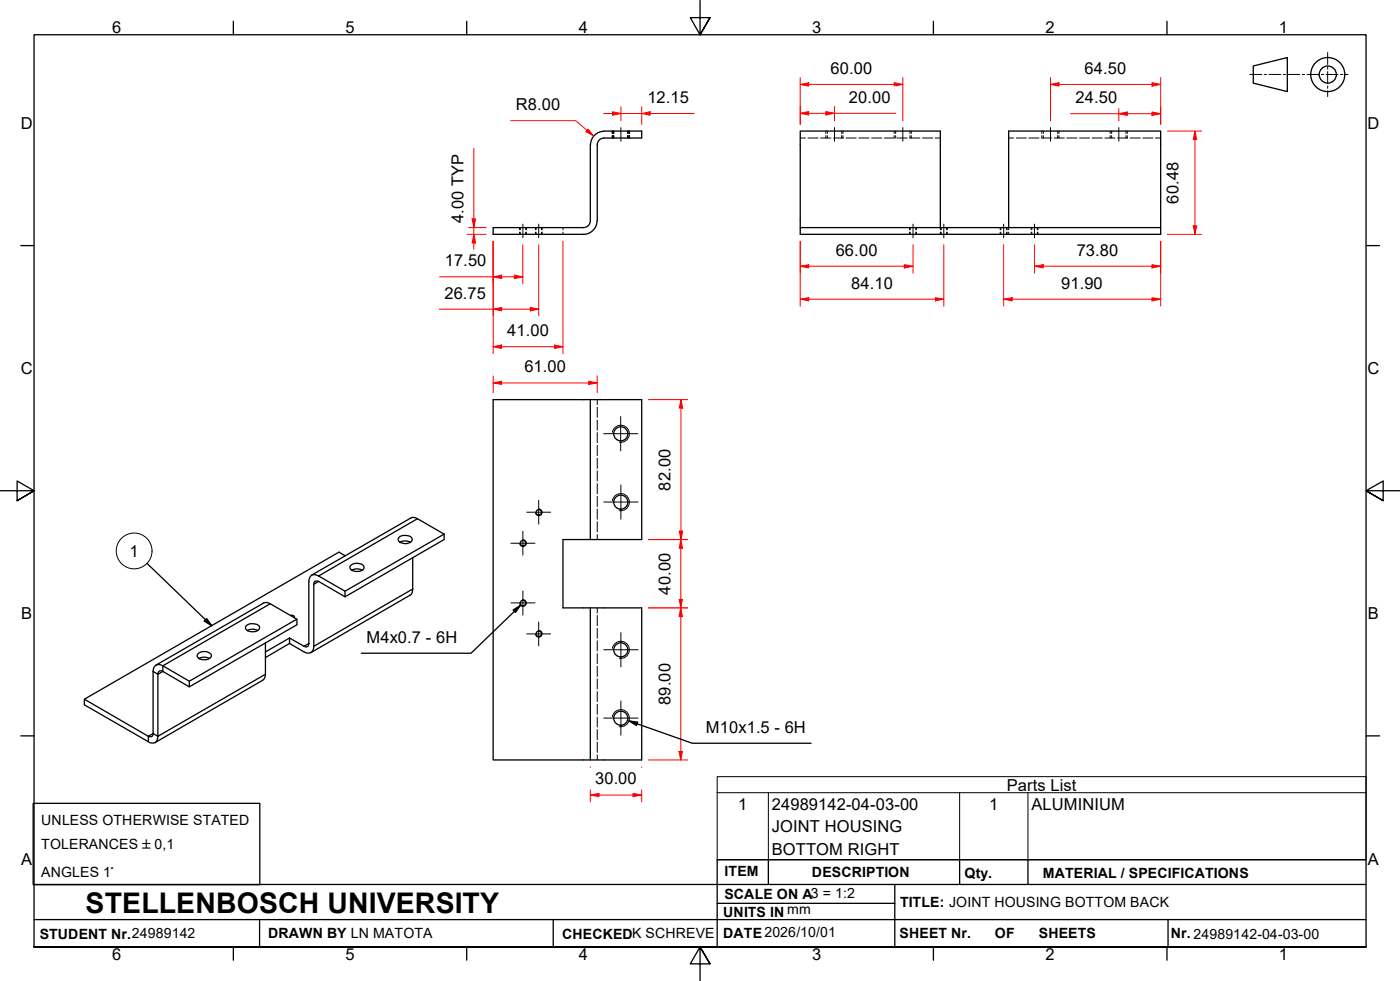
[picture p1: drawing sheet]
<svg xmlns="http://www.w3.org/2000/svg" width="410mm" height="287mm" viewBox="0 0 410 287" stroke-linecap="round" stroke-linejoin="round" font-family="sans-serif">
<!-- layer: Hidden Edges(ISO) -->
<g fill="none" stroke="#000" stroke-width=".29">
<path d="M179.3 38.4v.7M179.3 39.7v.7M179.6 38.4v.7M179.6 39.7v.7M179.7 38.4v.7M179.7 39.7v.7M183.8 38.4v.7M183.8 39.7v.7M183.9 38.4v.7M183.9 39.7v.7M184.3 38.4v.7M184.3 39.7v.7"/>
<path d="M241.8 38.4v.7M241.8 39.7v.7M242.3 38.4v.7M242.3 39.7v.7M246.4 38.4v.7M246.4 39.7v.7M246.8 38.4v.7M246.8 39.7v.7M261.8 39.7l.1 .7h-2.9M261.8 38.4v.7M262.3 38.4v.7M262.3 39.7v.7"/>
<path d="M266.4 38.4v.7M266.4 39.7v.7M266.8 38.4v.7M266.8 39.7v.7M305.1 38.4v.7M305.1 39.7v.7M305.5 38.4v.7M305.5 39.7v.7M309.7 38.4v.7M309.7 39.7v.7M310.1 38.4v.7M310.1 39.7v.7"/>
<path d="M325.1 38.4v.7M325.1 39.7v.7M325.5 38.4v.7M325.5 39.7v.7M329.7 38.4v.7M329.7 39.7v.7M330.1 38.4v.7M330.1 39.7v.7M234.3 40.4h1.5M236.5 40.4h3M240.3 40.4h3M244 40.4h3"/>
<path d="M247.7 40.4h3M251.5 40.4h2.9M255.2 40.4h3M262.6 40.4h3M266.4 40.4h3M270.1 40.4h3M273.8 40.4h1.5M295.3 40.4h1.5M297.6 40.4h2.9M301.2 40.4h3M305 40.4h2.9M308.7 40.4h3"/>
<path d="M312.4 40.4h2.9M316.1 40.4h2.9M319.8 40.4h3M323.5 40.4h3M327.2 40.4h3M330.9 40.4h3M334.6 40.4h3M338.3 40.4h1.6M152.1 66.6v.7M152.1 68v.6M152.3 66.6v.7M152.3 68v.6"/>
<path d="M153.9 66.6v.7M153.9 68v.6M154.1 66.6v.7M154.1 68v.6M156.8 66.6v.7M156.8 68v.6M157 66.6v.7M157 68v.6M158.6 66.6v.7M158.6 68v.6M158.7 66.6v.7M158.7 68v.6"/>
<path d="M164.8 66.6v.7M164.8 68v.6M266.3 66.6v.7M266.3 68v.6M266.5 66.6v.7M266.5 68v.6M268.2 66.6v.7M268.2 68v.6M268.4 66.6v.7M268.4 68v.6M275.3 66.6v.7M275.3 68v.6"/>
<path d="M275.4 66.6v.7M275.4 68v.6M275.6 66.6v.7M275.6 68v.6M277.2 66.6v.7M277.2 68v.6M277.4 66.6v.7M277.4 68v.6M292.9 66.6v.7M292.9 68v.6M293.1 66.6v.7M293.1 68v.6"/>
<path d="M294.7 66.6v.7M294.7 68v.6M294.9 66.6v.7M294.9 68v.6M295.3 66.6v.7M295.3 68v.6M301.9 66.6v.7M301.9 68v.6M302.1 66.6v.7M302.1 68v.6M303.7 66.6v.7M303.7 68v.6"/>
<path d="M303.9 66.6v.7M303.9 68v.6M174.9 117v1.4M174.9 119.2v3M174.9 123v2.9M174.9 126.6v3M174.9 130.4v3M174.9 134.1v3M174.9 137.8v3M174.9 141.6v2.9M174.9 145.3v3M174.9 149v3"/>
<path d="M174.9 152.7v3M174.9 156.5v1.4M174.9 177.9v1.6M174.9 180.2v2.9M174.9 183.9v2.9M174.9 187.6v3M174.9 191.3v3M174.9 195v3M174.9 198.7v3M174.9 202.5v2.9M174.9 206.1v3M174.9 209.9v2.9"/>
<path d="M174.9 213.6v2.9M174.9 217.2v3M174.9 221v1.5"/>
</g>
<!-- layer: Visible Edges(ISO) -->
<g fill="none" stroke="#000" stroke-width=".38">
<path d="M176.8 38.4h11.1v2h-11a2 2 0 0 0-2 2v22.2M176.9 38.4a4 4 0 0 0-4 4M172.8 42.4v22.2M172.8 64.6a2 2 0 0 1-1.9 2h-26.5v2h26.4a4 4 0 0 0 4-4M234.3 66.6h105.6v2h-105.6zM234.3 66.6v-28.2h41v28.2M295.3 66.6v-28.2h44.6v28.2M172.8 117h15.1v40.9h-15.1zM172.8 117h-28.4v105.5h28.4M117 157.1a3.1 3.1 0 0 1 3.6 .4 1.07 1.07 0 0 1-1.2 1.5l-1.2 .1a1.52 1.52 0 0 1-1.6-1.4zM117.1 158.7l1.5-.4 1.6 .4M130 156.4l-7.8-4.6a1.89 1.89 0 0 0-1.9-.1l-29.1 16.7"/>
<path d="M130 156.4v1.5l-29 16.8M130 156.4l-29 16.7M172.8 157.9h-8v20h23.1v44.6h-15.1v-44.6M101.1 162.7l-1.8-1.1-74.6 43.1v1.6l18.7 10.8a1.68 1.68 0 0 0 2 .3 1.68 1.68 0 0 0 .8-1.9v-18.1a.9 .9 0 0 1 .5-.9 .9 .9 0 0 1 1 0l7.7 4.6M102.9 165.3a2.87 2.87 0 0 1 3.6 .4 1.33 1.33 0 0 1-1.7 1.6 1.83 1.83 0 0 1-2.4-1.4zM103 166.9l1.5-.4 1.5 .4M120.8 163.3v9.1a1.86 1.86 0 0 1-.8 1.9l-28.9 16.7M55.4 199.4l-7.7-4.5a1.74 1.74 0 0 0-2-.2 1.74 1.74 0 0 0-.9 1.8v18.7a.86 .86 0 0 1-1.4 .3l-18.7-10.8M57.9 191.5a2.6 2.6 0 0 1 4 .3 2.42 2.42 0 0 1-3.9 .7l-.3-.3zM58.2 192.7l1.6-.3 1.5 .3M72 183.3a3 3 0 0 1 3.9 0 1.4 1.4 0 0 1-1.7 1.6 1.72 1.72 0 0 1-2.3-1.3zM72.4 184.5l1.6-.3 1.5 .3"/>
<path d="M77.7 188.2v9.2a2.23 2.23 0 0 1-.8 1.8l-31.5 18.2M84.8 186.8v1.6l-7.1 4.1M84.8 186.8l4.7 2.6h.4l.5-.5v-18.7a1.71 1.71 0 0 1 .9-1.9 1.71 1.71 0 0 1 2 .3l7.7 4.5v1.6l-7.7-4.5a.88 .88 0 0 0-1-.1 .88 .88 0 0 0-.4 .9v18.2a1.74 1.74 0 0 1-.9 1.8 1.74 1.74 0 0 1-2-.2l-4.2-2.4M84.8 186.8l-7.1 4M85 180.2h1l.2 .4-.1 .2M86.9 181.2l-31.5 18.2v1.7l31.5-18.2v-1.7l-7.8-4.5a1.89 1.89 0 0 0-1.9-.2l-31.5 18.2"/>
<circle cx="181.8" cy="127" r="2.06"/>
<circle cx="153.1" cy="159" r=".79"/>
<circle cx="157.8" cy="150" r=".79"/>
<circle cx="181.8" cy="147" r="2.06"/>
<circle cx="153.1" cy="176.5" r=".79"/>
<circle cx="157.8" cy="185.5" r=".79"/>
<circle cx="181.8" cy="190.2" r="2.06"/>
<circle cx="181.8" cy="210.2" r="2.06"/>
</g>
<!-- layer: Threads(ISO) -->
<path d="M179.3 126.5a2.51 2.51 0 0 1 2.9-2 2.51 2.51 0 0 1 2 2.9 2.51 2.51 0 0 1-2.9 2.1M153 158a.98 .98 0 0 1 1.1 .8 .98 .98 0 0 1-.8 1.2 .98 .98 0 0 1-1.1-.8M157.6 149a.98 .98 0 0 1 1.1 .8 .98 .98 0 0 1-.8 1.1 .98 .98 0 0 1-1.1-.8M179.3 146.5a2.51 2.51 0 0 1 2.9-2 2.51 2.51 0 0 1 2 2.9 2.51 2.51 0 0 1-2.9 2.1M153 175.5a.98 .98 0 0 1 1.1 .8 .98 .98 0 0 1-.8 1.2 .98 .98 0 0 1-1.1-.8M157.6 184.6a.98 .98 0 0 1 1.1 .8 .98 .98 0 0 1-.8 1.1 .98 .98 0 0 1-1.1-.8M179.3 189.8a2.51 2.51 0 0 1 2.9-2 2.51 2.51 0 0 1 2 2.9 2.51 2.51 0 0 1-2.9 2M179.3 209.8a2.51 2.51 0 0 1 2.9-2 2.51 2.51 0 0 1 2 2.9 2.51 2.51 0 0 1-2.9 2" fill="none" stroke="#000" stroke-width=".29"/>
<!-- layer: Visible Tangent Edges(ISO) -->
<path d="M122.2 151.8l-28.9 16.8M79.1 176.7l-31.4 18.2v1.6l-1.5 .9-1.4-.9M93.3 170.2l-1.4 .8M120.8 172.4l-28.9 16.8M77.7 197.4l-31.5 18.1-1.4-.8-1.4 .8v1.6M90.4 188.4l-1.4 .8" fill="none" stroke="#000" stroke-width=".38"/>
<!-- layer: Symbols(ISO) -->
<g fill="none" stroke="#000" stroke-width=".29">
<path d="M210 232v-4.7h190v4.7M210 232v19.7h190v-19.7M210 232h190M225 232v19.7M281 232v19.7M301 232v19.7"/>
<circle cx="39.3" cy="161.3" r="5.2"/>
</g>
<!-- layer: Border_0 -->
<g fill="none" stroke="#000" stroke-width=".38">
<path d="M68.3 6.2v4M136.7 6.2v4M205 .1v10.1l-2.9-5h5.8l-2.9 5 2.9-5M273.3 6.2v4M341.7 6.2v4M6.1 71.9h3.9M400 71.9h3.9M0 143.7h10l-5-2.9v5.8l5-2.9-5 2.9M410 143.7h-10l5-2.9v5.8l-5-2.9 5 2.9M6.1 215.4h3.9M400 215.4h3.9M10 277.2v-267h390v267h-390h390"/>
<path d="M68.3 277.2v3.9M136.7 277.2v3.9M273.3 277.2v3.9M341.7 277.2v3.9M207.9 282.1l-2.9-4.9 2.9 4.9h-5.8l2.9-4.9v10"/>
</g>
<!-- layer: Sketch Geometry(ISO) -->
<g fill="none" stroke="#000" stroke-width=".38">
<path d="M367 19.3l9.9-2.5v10l-9.9-2.5zM9.7 235.2h66.4v23.8h-66.4zM10 258.9h390M225 251.7v7.2M262 258.9v18.3M281 251.7v7.2M301 251.7v7.2M400 251.7h-190v25.5M10 277.2h390M10 269.2h390M76 269.2v8M162 269.2v8"/>
<path d="M210 264.4h52M342 269.2v8"/>
<circle cx="388.8" cy="21.8" r="5"/>
<circle cx="388.8" cy="21.8" r="2.51"/>
</g>
<g fill="none" stroke="#000" stroke-width=".29">
<path d="M388.7 15.4v3.5M388.7 19.6v.7M366 21.8h3.4M370.1 21.8h.7M371.5 21.8h3.5M375.7 21.8h.7M377.1 21.8h3.5M381.3 21.8h.7M382.7 21.8h3.5M386.9 21.8h.7M388.3 21.8h3.5M388.7 21v3.5"/>
<path d="M388.7 25.2v.7M388.7 26.6v1.7M392.5 21.8h.7M393.9 21.8h.8"/>
</g>
<!-- layer: Symbols(ISO) -->
<path d="M43.1 164.9l18.9 18.2M60.5 181.1l1.5 2-2.2-1.3z" fill="none" stroke="#000" stroke-width=".38"/>
<path d="M60.5 181.1l1.5 2-2.2-1.3z" fill="#000"/>
<!-- layer: Centerline(ISO) -->
<path d="M181.8 37.4v4M244.3 37.4v4M264.4 37.4v4M307.6 37.4v4M327.6 37.4v4M153.1 65.6v4M157.7 65.6v4M267.3 65.6v4M276.4 65.6v4" fill="none" stroke="#000" stroke-width=".29"/>
<!-- layer: Center Mark(ISO) -->
<g fill="none" stroke="#000" stroke-width=".29">
<path d="M176.7 127h10.1M181.7 121.9v10.1M149.6 159h7.1M153.1 155.5v7M154.2 149.9h7M157.7 146.4v7M176.8 147h10M181.8 141.9v10.1M149.6 176.5h7.1M153.1 173v7M154.2 185.6h7M157.7 182.1v7"/>
<path d="M176.8 190.2h10M181.8 185.2v10M176.8 210.2h10M181.8 205.2v10"/>
</g>
<!-- layer: Dimensions(ISO) -->
<path d="M138.7 64.1v2.5" fill="none" stroke="#f00" stroke-width=".29"/>
<path d="M138.2 64.1h1.1l-.6 2.5z" fill="#f00"/>
<path d="M138.2 64.1h1.1l-.6 2.5zM138.7 68.6v2.5" fill="none" stroke="#f00" stroke-width=".29"/>
<path d="M138.7 68.6l.6 2.5h-1.1z" fill="#f00"/>
<path d="M179.3 33.2h2.5M138.7 43.4v20.7M136.7 68.6h5.7M137.2 66.6h5.2M138.7 68.6l.6 2.5h-1.1zM138.7 66.6v2M138.7 71.1v1.9" fill="none" stroke="#f00" stroke-width=".29"/>
<path d="M179.3 32.7l2.5 .5-2.5 .5z" fill="#f00"/>
<path d="M179.3 32.7l2.5 .5-2.5 .5zM187.9 33.2h2.5" fill="none" stroke="#f00" stroke-width=".29"/>
<path d="M187.9 33.2l2.5-.5v1z" fill="#f00"/>
<path d="M171.9 38.2l1.9 1.6M176.8 33.2h2.5M181.8 33.2h6.1M181.8 31.3v4.1M187.9 33.2l2.5-.5v1zM187.9 31.3v5.1M190.4 33.2h12.9" fill="none" stroke="#f00" stroke-width=".29"/>
<path d="M172.2 37.8l1.6 2-2.2-1.2z" fill="#f00"/>
<path d="M149.5 35.3h19.1l3.3 2.9M172.2 37.8l1.6 2-2.2-1.2zM144.4 81h2.5" fill="none" stroke="#f00" stroke-width=".29"/>
<path d="M144.4 81l2.5-.5v1z" fill="#f00"/>
<path d="M144.4 81l2.5-.5v1zM150.6 81h2.5" fill="none" stroke="#f00" stroke-width=".29"/>
<path d="M150.6 80.5l2.5 .5-2.5 .5z" fill="#f00"/>
<path d="M144.4 70.6v12.4M153.1 71.6v11.4M128.7 81h15.7M146.9 81h3.7M150.6 80.5l2.5 .5-2.5 .5zM155.3 90.5h2.4" fill="none" stroke="#f00" stroke-width=".29"/>
<path d="M155.3 90l2.4 .5-2.4 .5z" fill="#f00"/>
<path d="M144.4 90.5h2.5M155.3 90l2.4 .5-2.4 .5z" fill="none" stroke="#f00" stroke-width=".29"/>
<path d="M144.4 90.5l2.5-.5v1z" fill="#f00"/>
<path d="M144.4 70.6v21.9M157.7 71.6v20.9M128.6 90.5h15.8M144.4 90.5l2.5-.5v1zM146.9 90.5h8.4M144.4 101.5h2.5" fill="none" stroke="#f00" stroke-width=".29"/>
<path d="M144.4 101.5l2.5-.5v1z" fill="#f00"/>
<path d="M144.4 101.5l2.5-.5v1zM162.4 101.5h2.4" fill="none" stroke="#f00" stroke-width=".29"/>
<path d="M162.4 101l2.4 .5-2.4 .5z" fill="#f00"/>
<path d="M144.4 70.6v32.9M164.8 70.6v32.9M144.4 112.1h2.5M146.9 101.5h15.5M162.4 101l2.4 .5-2.4 .5z" fill="none" stroke="#f00" stroke-width=".29"/>
<path d="M144.4 112.1l2.5-.5v.9z" fill="#f00"/>
<path d="M144.4 112.1l2.5-.5v.9zM172.4 112.1h2.5" fill="none" stroke="#f00" stroke-width=".29"/>
<path d="M172.4 111.6l2.5 .5-2.5 .4z" fill="#f00"/>
<path d="M144.4 110.1v4.8M146.9 112.1h25.5M172.4 111.6l2.5 .5-2.5 .4zM174.9 110.1v4.8M172.8 232.7h2.6" fill="none" stroke="#f00" stroke-width=".29"/>
<path d="M172.8 232.7l2.6-.5v1z" fill="#f00"/>
<path d="M172.8 232.7l2.6-.5v1zM185.4 232.7h2.5" fill="none" stroke="#f00" stroke-width=".29"/>
<path d="M185.4 232.2l2.5 .5-2.5 .5z" fill="#f00"/>
<path d="M199.4 117v2.5M172.8 224.5v.2M172.8 231.2v3.5M175.4 232.7h10M185.4 232.2l2.5 .5-2.5 .5zM187.9 224.5v.2M187.9 231.2v3.5" fill="none" stroke="#f00" stroke-width=".29"/>
<path d="M199.4 117l.5 2.5h-1z" fill="#f00"/>
<path d="M199.4 117l.5 2.5h-1zM199.4 155.5v2.4" fill="none" stroke="#f00" stroke-width=".29"/>
<path d="M198.9 155.5h1l-.5 2.4z" fill="#f00"/>
<path d="M189.9 117h11.5M199.4 119.5v36M189.9 157.9h11.5M198.9 155.5h1l-.5 2.4zM199.3 157.9v2.6" fill="none" stroke="#f00" stroke-width=".29"/>
<path d="M199.3 157.9l.5 2.6h-.9z" fill="#f00"/>
<path d="M199.3 157.9l.5 2.6h-.9zM199.3 175.5v2.4" fill="none" stroke="#f00" stroke-width=".29"/>
<path d="M198.9 175.5h.9l-.5 2.4z" fill="#f00"/>
<path d="M189.9 157.9h11.5M189.9 177.9h11.5M198.9 175.5h.9l-.5 2.4zM199.3 160.5v15M199.3 177.9v2.6" fill="none" stroke="#f00" stroke-width=".29"/>
<path d="M199.3 177.9l.5 2.6h-1z" fill="#f00"/>
<path d="M199.3 177.9l.5 2.6h-1zM199.3 220v2.5" fill="none" stroke="#f00" stroke-width=".29"/>
<path d="M198.8 220h1l-.5 2.5z" fill="#f00"/>
<path d="M234.3 33.2h2.5M189.9 177.9h11.5M199.3 180.5v39.5M198.8 220h1l-.5 2.5zM189.9 222.5h11.5" fill="none" stroke="#f00" stroke-width=".29"/>
<!-- layer: Symbols(ISO) -->
<path d="M150.2 178.6l2.2-1.4-1.5 2.1zM152.4 177.2l-14.5 14h-32.1M184.1 211l2.6 .4-.3 1zM184.1 211l18.6 6.6h34.8" fill="none" stroke="#000" stroke-width=".38"/>
<path d="M150.2 178.6l2.2-1.4-1.5 2.1zM184.1 211l2.6 .4-.3 1z" fill="#000"/>
<!-- layer: Dimensions(ISO) -->
<path d="M234.3 33.2l2.5-.5v1z" fill="#f00"/>
<path d="M234.3 33.2l2.5-.5v1zM241.8 33.2h2.5" fill="none" stroke="#f00" stroke-width=".29"/>
<path d="M241.8 32.7l2.5 .5-2.5 .5z" fill="#f00"/>
<path d="M234.3 31.1v5.3M234.3 24.7h2.5M236.8 33.2h5M241.8 32.7l2.5 .5-2.5 .5zM244.3 33.2h18M244.3 31.1v4.3" fill="none" stroke="#f00" stroke-width=".29"/>
<path d="M234.3 24.7l2.5-.5v1z" fill="#f00"/>
<path d="M234.3 24.7l2.5-.5v1zM261.8 24.7h2.6" fill="none" stroke="#f00" stroke-width=".29"/>
<path d="M261.8 24.2l2.6 .5-2.6 .5z" fill="#f00"/>
<path d="M234.3 22.7v13.7M236.8 24.7h25M261.8 25.1v-.9l2.6 .5-2.1 .4M264.4 22.7v12.7M327.6 33.3h2.5" fill="none" stroke="#f00" stroke-width=".29"/>
<path d="M327.6 33.3l2.5-.5v1z" fill="#f00"/>
<path d="M327.6 33.3l2.5-.5v1zM337.3 33.3h2.6" fill="none" stroke="#f00" stroke-width=".29"/>
<path d="M337.3 32.8l2.6 .5-2.6 .5z" fill="#f00"/>
<path d="M313.4 33.3h14.2M327.6 31.8v3.6M330.1 33.3h7.2M337.3 32.8l2.6 .5-2.6 .5zM337.3 24.7h2.6M339.9 31.3v5.1" fill="none" stroke="#f00" stroke-width=".29"/>
<path d="M337.3 24.2l2.6 .5-2.6 .5z" fill="#f00"/>
<path d="M307.6 24.7h2.5M337.3 24.2l2.6 .5-2.6 .5z" fill="none" stroke="#f00" stroke-width=".29"/>
<path d="M307.6 24.7l2.5-.5v1z" fill="#f00"/>
<path d="M307.6 24.7l2.5-.5v1zM307.6 22.7v12.7M310.1 24.7h27.2M339.9 22.7v13.7M234.3 77.9h2.5" fill="none" stroke="#f00" stroke-width=".29"/>
<!-- layer: Centerline(ISO) -->
<path d="M293.9 65.6v4M302.9 65.6v4" fill="none" stroke="#000" stroke-width=".29"/>
<!-- layer: Dimensions(ISO) -->
<path d="M234.3 77.9l2.5-.4v.9z" fill="#f00"/>
<path d="M234.3 77.9l2.5-.4v.9zM264.8 77.9h2.5" fill="none" stroke="#f00" stroke-width=".29"/>
<path d="M264.8 77.5l2.5 .4-2.5 .5z" fill="#f00"/>
<path d="M234.3 70.6v9.4M236.8 77.9h28M264.8 77.5l2.5 .4-2.5 .5zM267.3 71.6v8.4M234.3 87.6h2.5" fill="none" stroke="#f00" stroke-width=".29"/>
<path d="M234.3 87.6l2.5-.5v1z" fill="#f00"/>
<path d="M234.3 87.6l2.5-.5v1zM273.9 87.6h2.5" fill="none" stroke="#f00" stroke-width=".29"/>
<path d="M273.9 87.1l2.5 .5-2.5 .5z" fill="#f00"/>
<path d="M234.3 70.6v19M276.4 71.6v18M337.3 77.9h2.6M236.8 87.6h37.1M273.9 87.1l2.5 .5-2.5 .5z" fill="none" stroke="#f00" stroke-width=".29"/>
<path d="M337.3 77.5l2.6 .4-2.6 .5z" fill="#f00"/>
<path d="M302.9 77.9h2.5M337.3 77.5l2.6 .4-2.6 .5z" fill="none" stroke="#f00" stroke-width=".29"/>
<path d="M302.9 77.9l2.5-.4v.9z" fill="#f00"/>
<path d="M302.9 77.9l2.5-.4v.9zM302.9 71.6v8.4M305.4 77.9h31.9M339.9 70.6v9.4M337.3 87.6h2.6" fill="none" stroke="#f00" stroke-width=".29"/>
<path d="M337.3 87.1l2.6 .5-2.6 .5z" fill="#f00"/>
<path d="M293.9 87.6h2.5M337.3 87.1l2.6 .5-2.6 .5z" fill="none" stroke="#f00" stroke-width=".29"/>
<path d="M293.9 87.6l2.5-.5v1z" fill="#f00"/>
<path d="M349.9 38.4v2.4M293.9 71.6v18M339.9 70.6v19M293.9 87.6l2.5-.5v1zM296.4 87.6h40.9" fill="none" stroke="#f00" stroke-width=".29"/>
<path d="M349.9 38.4l.5 2.4h-1z" fill="#f00"/>
<path d="M349.9 38.4l.5 2.4h-1zM349.9 66.1v2.5" fill="none" stroke="#f00" stroke-width=".29"/>
<path d="M349.4 66.1h1l-.5 2.5z" fill="#f00"/>
<path d="M341.8 38.4h10.1M349.9 40.8v25.3M341.8 68.6h10.1M349.4 66.1h1l-.5 2.5z" fill="none" stroke="#f00" stroke-width=".29"/>
<text font-size="8.3" x="25.1" y="267.2">STELLENBOSCH UNIVERSITY</text>
<g font-size="4.8">
<text x="32.8" y="9.7">6</text>
<text x="101.2" y="9.7">5</text>
<text x="169.5" y="9.7">4</text>
<text x="237.8" y="9.7">3</text>
<text x="306.1" y="9.7">2</text>
<text x="374.5" y="9.7">1</text>
<text x="243.2" y="21.7">60.00</text>
<text x="317.6" y="21.7">64.50</text>
<text x="151" y="32.3">R8.00</text>
<text x="189.5" y="30.2">12.15</text>
<text x="248.5" y="30.1">20.00</text>
<text x="315" y="30.2">24.50</text>
<text x="6.1" y="37.8">D</text>
<text x="400.4" y="37.8">D</text>
<text x="345.1" y="59.6" transform="rotate(-90 345.1 59.6)">60.48</text>
<text x="135.7" y="65.4" transform="rotate(-90 135.7 65.4)">4.00 TYP</text>
<text x="130.2" y="78">17.50</text>
<text x="244.7" y="74.9">66.00</text>
<text x="315.3" y="74.9">73.80</text>
<text x="130.1" y="87.5">26.75</text>
<text x="249.2" y="84.5">84.10</text>
<text x="310.7" y="84.5">91.90</text>
<text x="148.5" y="98.4">41.00</text>
<text x="6.1" y="109.6">C</text>
<text x="153.5" y="109">61.00</text>
<text x="400.4" y="109.6">C</text>
<text x="196.3" y="143.6" transform="rotate(-90 196.3 143.6)">82.00</text>
<text x="37.9" y="163.1">1</text>
<text x="196.3" y="174.1" transform="rotate(-90 196.3 174.1)">40.00</text>
<text x="6.2" y="181.3">B</text>
<text x="400.5" y="181.3">B</text>
<text x="107.3" y="188.2">M4x0.7 - 6H</text>
<text x="196.3" y="206.3" transform="rotate(-90 196.3 206.3)">89.00</text>
<text x="206.7" y="214.5">M10x1.5 - 6H</text>
<text x="174.2" y="229.6">30.00</text>
<text x="294.8" y="231.5">Parts List</text>
<text x="216.2" y="237.1">1</text>
<text x="226" y="237.1">24989142-04-03-00</text>
<text x="289.6" y="237.1">1</text>
<text x="302" y="237.1">ALUMINIUM</text>
<text x="226" y="243.6">JOINT HOUSING</text>
<text x="226" y="250.1">BOTTOM RIGHT</text>
<text x="6.2" y="253.1">A</text>
<text x="400.5" y="253.1">A</text>
<text x="32.8" y="281.1">6</text>
<text x="101.2" y="281.1">5</text>
<text x="169.5" y="281.1">4</text>
<text x="237.8" y="281.1">3</text>
<text x="306.1" y="281.1">2</text>
<text x="374.5" y="281.1">1</text>
</g>
<g font-size="4.1">
<text x="12.1" y="241.6">UNLESS OTHERWISE STATED</text>
<text x="12.1" y="248.5">TOLERANCES ±0,1</text>
<text x="12.1" y="256.7">ANGLES 1°</text>
<text x="212.2" y="256.5">ITEM</text>
<text x="237.7" y="256.7">DESCRIPTION</text>
<text x="282.4" y="256.9">Qty.</text>
<text x="305.4" y="256.9">MATERIAL / SPECIFICATIONS</text>
<text x="212.1" y="263">SCALE ON A3 = 1:2</text>
<text x="211.8" y="268.4">UNITS IN mm</text>
<text x="263.5" y="265.6">TITLE: JOINT HOUSING BOTTOM BACK</text>
<text x="11.6" y="274.8">STUDENT Nr.24989142</text>
<text x="78.5" y="274.6">DRAWN BY LN MATOTA</text>
<text x="164.6" y="274.8">CHECKEDK SCHREVE</text>
<text x="211.8" y="274.6">DATE2026/10/01</text>
<text x="263.4" y="274.6">SHEET Nr.</text>
<text x="291.3" y="274.6">OF</text>
<text x="304.2" y="274.6">SHEETS</text>
<text x="342.8" y="274.5">Nr. 24989142-04-03-00</text>
</g>
</svg>
